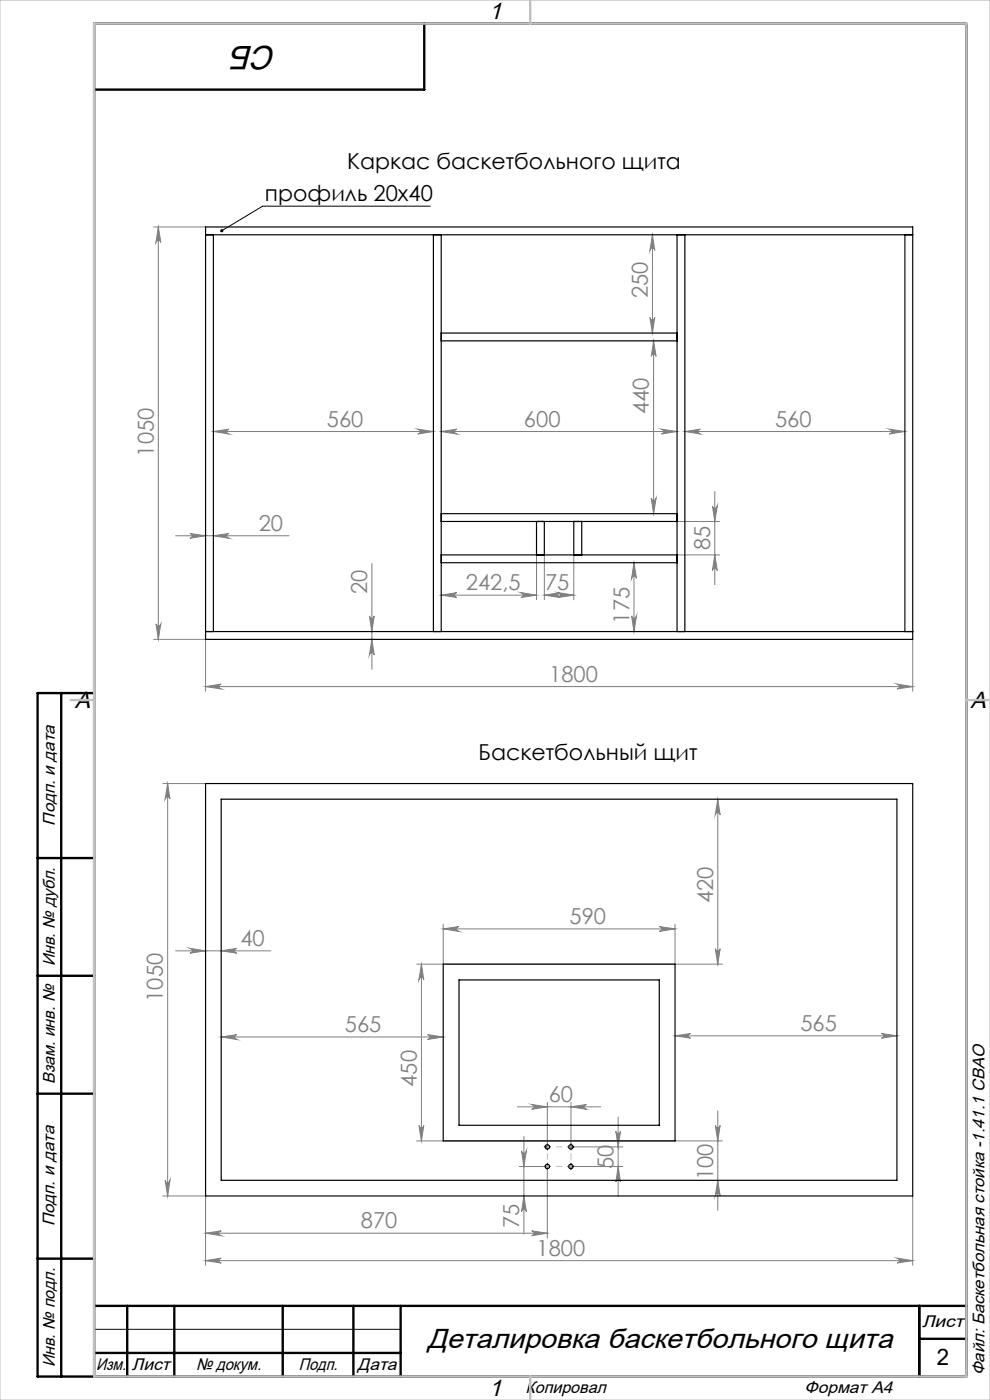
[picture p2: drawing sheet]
<svg xmlns="http://www.w3.org/2000/svg" width="210mm" height="297mm" viewBox="0 0 210 297" stroke-linecap="round" stroke-linejoin="round" font-family="sans-serif">
<g fill="none" stroke="#808080" stroke-width=".21">
<path d="M32.6 48.2h11M33.6 48.2l.5 3.2a.51 .51 0 0 0-.5-.4 .51 .51 0 0 0-.5 .4zM33.6 48.2v87.4M138.4 49.8v20.9M138.4 49.8l.5 3.3a.51 .51 0 0 0-.5-.5 .51 .51 0 0 0-.5 .5zM137.9 67.3a.51 .51 0 0 0 .5 .5 .51 .51 0 0 0 .5-.5l-.5 3.4zM138.6 72.3v36.7M138.6 72.3l.6 3.3a.51 .51 0 0 0-.5-.5 .51 .51 0 0 0-.6 .5zM45.3 91.5h46.6M45.3 91.5l3.3-.5a.51 .51 0 0 0-.5 .6 .51 .51 0 0 0 .5 .5zM88.6 91l3.3 .5-3.3 .6a.51 .51 0 0 0 .5-.5 .51 .51 0 0 0-.5-.6zM93.6 91.5h50"/>
<path d="M93.6 91.5l3.3-.5a.51 .51 0 0 0-.5 .6 .51 .51 0 0 0 .5 .5zM140.3 91l3.3 .5-3.3 .6a.51 .51 0 0 0 .5-.5 .51 .51 0 0 0-.5-.6zM145.3 91.5l3.3-.5a.51 .51 0 0 0-.5 .6 .51 .51 0 0 0 .5 .5zM145.3 91.5h46.6M188.6 91l3.3 .5-3.3 .6a.51 .51 0 0 0 .5-.5 .51 .51 0 0 0-.5-.6zM37.3 113.7h24M40.3 113.2l3.3 .5-3.3 .5a.51 .51 0 0 0 .5-.5 .51 .51 0 0 0-.5-.5zM45.3 113.7l3.3-.5a.51 .51 0 0 0-.5 .5 .51 .51 0 0 0 .5 .5zM78.9 119.6v22.4M113.8 117.7v9.5M115.5 117.7v9.5M121.7 117.7v9.5"/>
<path d="M134.5 119.4l.5 3.3a.51 .51 0 0 0-.5-.5 .51 .51 0 0 0-.5 .5zM134.5 119.4v14.6M138.1 105.7a.51 .51 0 0 0 .6 .5 .51 .51 0 0 0 .5-.5l-.6 3.3zM143.6 110.6h9M143.6 117.7h9M151.1 107.3a.51 .51 0 0 0 .5 .5 .51 .51 0 0 0 .6-.5l-.6 3.3zM151.6 117.7l.6 3.3a.51 .51 0 0 0-.6-.5 .51 .51 0 0 0-.5 .5zM151.6 104.3v19.8M32.6 135.6h11v11M33.1 132.4a.51 .51 0 0 0 .5 .4 .51 .51 0 0 0 .5-.4l-.5 3.2zM78.4 130.7a.51 .51 0 0 0 .5 .5 .51 .51 0 0 0 .5-.5l-.5 3.3zM78.9 135.6l.5 3.4a.51 .51 0 0 0-.5-.5 .51 .51 0 0 0-.5 .5z"/>
<path d="M93.6 126.3h20.2M93.6 126.3l3.3-.6a.51 .51 0 0 0-.5 .5 .51 .51 0 0 0 .5 .5zM110.5 125.7l3.3 .6-3.3 .4a.51 .51 0 0 0 .5-.5 .51 .51 0 0 0-.5-.5zM115.5 126.3h6.2M115.5 126.3l3.3-.6a.51 .51 0 0 0-.5 .5 .51 .51 0 0 0 .5 .5zM118.4 125.7l3.3 .6-3.3 .4a.51 .51 0 0 0 .5-.5 .51 .51 0 0 0-.5-.5zM134 130.7a.51 .51 0 0 0 .5 .5 .51 .51 0 0 0 .5-.5l-.5 3.3zM193.6 135.6v11M43.6 145.7h150M43.6 145.7l3.3-.6a.51 .51 0 0 0-.5 .5 .51 .51 0 0 0 .5 .6zM190.3 145.1l3.3 .6-3.3 .5a.51 .51 0 0 0 .5-.6 .51 .51 0 0 0-.5-.5zM34.5 166.2h9.1"/>
<path d="M35.6 166.2l.5 3.3a.51 .51 0 0 0-.6-.5 .51 .51 0 0 0-.5 .5zM35.6 166.2v87.5M152.3 169.5v35M152.3 169.5l.5 3.4a.51 .51 0 0 0-.6-.5 .51 .51 0 0 0-.5 .5zM94 197.1l3.3-.5a.51 .51 0 0 0-.5 .5 .51 .51 0 0 0 .5 .5zM94 196.1v8.4M94 197.1h49.2M139.9 196.6l3.3 .5-3.3 .5a.51 .51 0 0 0 .5-.5 .51 .51 0 0 0-.5-.5zM143.2 196.1v8.4M37.3 201.7h20.2M40.3 201.2l3.3 .5-3.3 .5a.51 .51 0 0 0 .5-.5 .51 .51 0 0 0-.5-.5zM46.9 220l3.3-.5a.51 .51 0 0 0-.4 .5 .51 .51 0 0 0 .4 .5z"/>
<path d="M46.9 201.7l3.3-.5a.51 .51 0 0 0-.4 .5 .51 .51 0 0 0 .4 .5zM46.9 220h47.1M88.4 204.5h64.8M89.4 204.5l.5 3.4a.51 .51 0 0 0-.5-.5 .51 .51 0 0 0-.5 .5zM89.4 204.5v37.5M90.7 219.5l3.3 .5-3.3 .5a.51 .51 0 0 0 .5-.5 .51 .51 0 0 0-.5-.5zM143.2 219.7h47.1M143.2 219.7l3.3-.5a.49 .49 0 0 0-.5 .5 .49 .49 0 0 0 .5 .5zM151.7 201.3a.51 .51 0 0 0 .5 .4 .51 .51 0 0 0 .6-.4l-.5 3.2zM187 219.2l3.3 .5-3.3 .5a.49 .49 0 0 0 .4-.5 .49 .49 0 0 0-.4-.5zM88.9 238.8a.51 .51 0 0 0 .5 .4 .51 .51 0 0 0 .5-.4l-.5 3.2zM109.7 234.8h17.8"/>
<path d="M112.8 234.3l3.3 .5-3.3 .5a.51 .51 0 0 0 .5-.5 .51 .51 0 0 0-.5-.5zM116.1 233.8v9.5M121.1 233.8v9.5h11M121.1 234.8l3.3-.5a.51 .51 0 0 0-.5 .5 .51 .51 0 0 0 .5 .5zM130.6 240a.49 .49 0 0 0 .5 .5 .49 .49 0 0 0 .5-.5l-.5 3.3zM131.1 237v16.8M151.7 238.8a.51 .51 0 0 0 .5 .4 .51 .51 0 0 0 .6-.4l-.5 3.2zM152.3 235.7v21M34.5 253.7h9.1v14.7M35 250.4a.51 .51 0 0 0 .5 .5 .51 .51 0 0 0 .6-.5l-.5 3.3zM88.4 242h64.8M110.1 247.5h6v15.1"/>
<path d="M110.6 244.2a.51 .51 0 0 0 .5 .5 .51 .51 0 0 0 .6-.5l-.6 3.3zM111.1 253.7l.6 3.3a.51 .51 0 0 0-.6-.5 .51 .51 0 0 0-.5 .5zM111.1 241.1v20.7M121.1 247.5h11M131.1 247.5l.5 3.3a.49 .49 0 0 0-.5-.5 .49 .49 0 0 0-.5 .5zM152.3 250.4l.5 3.3a.51 .51 0 0 0-.6-.5 .51 .51 0 0 0-.5 .5zM193.6 253.7v14.7M43.6 267.4h150M43.6 267.4l3.3-.5a.51 .51 0 0 0-.5 .5 .51 .51 0 0 0 .5 .5zM43.6 261.6l3.3-.5a.51 .51 0 0 0-.5 .5 .51 .51 0 0 0 .5 .5zM43.6 261.6h72.5M112.8 261.1l3.3 .5-3.3 .5a.51 .51 0 0 0 .5-.5 .51 .51 0 0 0-.5-.5z"/>
<path d="M190.3 266.9l3.3 .5-3.3 .5a.51 .51 0 0 0 .5-.5 .51 .51 0 0 0-.5-.5z"/>
</g>
<g fill="none" stroke="#000" stroke-width=".21" stroke-dasharray="15.2 1.3 1.3 1.3">
<path d="M115.7 243.3h-.3M115.7 247.4h-.3M116.1 242.9v-.3M116.1 243.7v.3M116.1 247v-.2M116.1 247.9v.2M116.5 243.3h.3M116.5 247.4h.3M120.7 247.4h-.3M120.7 243.3h-.3M121.1 247v-.2M121.1 247.9v.2"/>
<path d="M121.1 242.9v-.3M121.1 243.7v.3M121.5 247.4h.3M121.5 243.3h.3"/>
</g>
<path d="M91.3 43.7h-35.6l-8.7 5.3M115.9 247.5h.4M115.9 243.3h.4M116.1 243.1v.4M116.1 247.3v.4M120.9 247.5h.4M120.9 243.3h.4M121.1 243.1v.4M121.1 247.3v.4M20 282h65" fill="none" stroke="#000" stroke-width=".21"/>
<path d="M20 147v145" fill="none" stroke="#000" stroke-width=".25"/>
<g fill="none" stroke="#000" stroke-width=".5">
<path d="M90 5v14h-70M13 147v145M20 147h-12v145h197v-287h-185v287M8 182h12M8 207h12M8 232h12M8 267h12M20 277h185M27 277v15M37 277v15M60 277v15M75 277v15"/>
<path d="M85 277v15M195 277v15M20 287h65M195 284h10"/>
</g>
<path d="M116.1 243.3h5M116.1 247.4h5" fill="none" stroke="#c0c0c0" stroke-width=".21" stroke-dasharray="15.2 1.3 1.3 1.3" stroke-dashoffset="14.6"/>
<path d="M116.1 243.3v4.1M121.1 243.3v4.1" fill="none" stroke="#c0c0c0" stroke-width=".21" stroke-dasharray="15.2 1.3 1.3 1.3" stroke-dashoffset="15.1"/>
<path d="M0 0h210v297h-210z" fill="none" stroke="#c0c0c0" stroke-width=".21"/>
<path d="M20 5h185v287h-185zM112.5 0v5M15 148.5h5M205 148.5h5M112.5 292v5" fill="none" stroke="#c0c0c0" stroke-width=".5"/>
<path d="M46.8 48.7a.35 .35 0 0 1 .5 0 .35 .35 0 0 1-.1 .5 .35 .35 0 0 1-.5-.1l.3-.1-.3 .1z" fill="#000"/>
<g fill="#808080">
<path d="M112.8 261.1l3.3 .5-3.3 .5a.51 .51 0 0 0 .5-.5 .51 .51 0 0 0-.5-.5zM43.6 261.6l3.3-.5a.51 .51 0 0 0-.5 .5 .51 .51 0 0 0 .5 .5z"/>
<path d="M112.8 234.3l3.3 .5-3.3 .5a.51 .51 0 0 0 .5-.5 .51 .51 0 0 0-.5-.5zM121.1 234.8l3.3-.5a.51 .51 0 0 0-.5 .5 .51 .51 0 0 0 .5 .5z"/>
<path d="M130.6 240a.49 .49 0 0 0 .5 .5 .49 .49 0 0 0 .5-.5l-.5 3.3zM131.1 247.5l.5 3.3a.49 .49 0 0 0-.5-.5 .49 .49 0 0 0-.5 .5zM110.6 244.2a.51 .51 0 0 0 .5 .5 .51 .51 0 0 0 .6-.5l-.6 3.3zM111.1 253.7l.6 3.3a.51 .51 0 0 0-.6-.5 .51 .51 0 0 0-.5 .5z"/>
<path d="M110.5 125.7l3.3 .6-3.3 .4a.51 .51 0 0 0 .5-.5 .51 .51 0 0 0-.5-.5zM93.6 126.3l3.3-.6a.51 .51 0 0 0-.5 .5 .51 .51 0 0 0 .5 .5z"/>
<path d="M43.6 145.7l3.3-.6a.51 .51 0 0 0-.5 .5 .51 .51 0 0 0 .5 .6zM190.3 145.1l3.3 .6-3.3 .5a.51 .51 0 0 0 .5-.6 .51 .51 0 0 0-.5-.5zM45.3 91.5l3.3-.5a.51 .51 0 0 0-.5 .6 .51 .51 0 0 0 .5 .5zM88.6 91l3.3 .5-3.3 .6a.51 .51 0 0 0 .5-.5 .51 .51 0 0 0-.5-.6zM145.3 91.5l3.3-.5a.51 .51 0 0 0-.5 .6 .51 .51 0 0 0 .5 .5zM188.6 91l3.3 .5-3.3 .6a.51 .51 0 0 0 .5-.5 .51 .51 0 0 0-.5-.6zM93.6 91.5l3.3-.5a.51 .51 0 0 0-.5 .6 .51 .51 0 0 0 .5 .5zM140.3 91l3.3 .5-3.3 .6a.51 .51 0 0 0 .5-.5 .51 .51 0 0 0-.5-.6zM115.5 126.3l3.3-.6a.51 .51 0 0 0-.5 .5 .51 .51 0 0 0 .5 .5zM118.4 125.7l3.3 .6-3.3 .4a.51 .51 0 0 0 .5-.5 .51 .51 0 0 0-.5-.5zM40.3 113.2l3.3 .5-3.3 .5a.51 .51 0 0 0 .5-.5 .51 .51 0 0 0-.5-.5zM45.3 113.7l3.3-.5a.51 .51 0 0 0-.5 .5 .51 .51 0 0 0 .5 .5zM43.6 267.4l3.3-.5a.51 .51 0 0 0-.5 .5 .51 .51 0 0 0 .5 .5zM190.3 266.9l3.3 .5-3.3 .5a.51 .51 0 0 0 .5-.5 .51 .51 0 0 0-.5-.5z"/>
<path d="M143.2 219.7l3.3-.5a.49 .49 0 0 0-.5 .5 .49 .49 0 0 0 .5 .5zM187 219.2l3.3 .5-3.3 .5a.49 .49 0 0 0 .4-.5 .49 .49 0 0 0-.4-.5z"/>
<path d="M40.3 201.2l3.3 .5-3.3 .5a.51 .51 0 0 0 .5-.5 .51 .51 0 0 0-.5-.5zM46.9 201.7l3.3-.5a.51 .51 0 0 0-.4 .5 .51 .51 0 0 0 .4 .5z"/>
<path d="M46.9 220l3.3-.5a.51 .51 0 0 0-.4 .5 .51 .51 0 0 0 .4 .5zM90.7 219.5l3.3 .5-3.3 .5a.51 .51 0 0 0 .5-.5 .51 .51 0 0 0-.5-.5z"/>
<path d="M139.9 196.6l3.3 .5-3.3 .5a.51 .51 0 0 0 .5-.5 .51 .51 0 0 0-.5-.5zM94 197.1l3.3-.5a.51 .51 0 0 0-.5 .5 .51 .51 0 0 0 .5 .5z"/>
<path d="M138.1 105.7a.51 .51 0 0 0 .6 .5 .51 .51 0 0 0 .5-.5l-.6 3.3zM138.6 72.3l.6 3.3a.51 .51 0 0 0-.5-.5 .51 .51 0 0 0-.6 .5zM137.9 67.3a.51 .51 0 0 0 .5 .5 .51 .51 0 0 0 .5-.5l-.5 3.4zM138.4 49.8l.5 3.3a.51 .51 0 0 0-.5-.5 .51 .51 0 0 0-.5 .5zM78.9 135.6l.5 3.4a.51 .51 0 0 0-.5-.5 .51 .51 0 0 0-.5 .5zM78.4 130.7a.51 .51 0 0 0 .5 .5 .51 .51 0 0 0 .5-.5l-.5 3.3zM151.7 201.3a.51 .51 0 0 0 .5 .4 .51 .51 0 0 0 .6-.4l-.5 3.2zM152.3 169.5l.5 3.4a.51 .51 0 0 0-.6-.5 .51 .51 0 0 0-.5 .5z"/>
<path d="M33.6 48.2l.5 3.2a.51 .51 0 0 0-.5-.4 .51 .51 0 0 0-.5 .4zM33.1 132.4a.51 .51 0 0 0 .5 .4 .51 .51 0 0 0 .5-.4l-.5 3.2zM151.1 107.3a.51 .51 0 0 0 .5 .5 .51 .51 0 0 0 .6-.5l-.6 3.3zM151.6 117.7l.6 3.3a.51 .51 0 0 0-.6-.5 .51 .51 0 0 0-.5 .5zM134.5 119.4l.5 3.3a.51 .51 0 0 0-.5-.5 .51 .51 0 0 0-.5 .5zM134 130.7a.51 .51 0 0 0 .5 .5 .51 .51 0 0 0 .5-.5l-.5 3.3zM151.7 238.8a.51 .51 0 0 0 .5 .4 .51 .51 0 0 0 .6-.4l-.5 3.2zM152.3 250.4l.5 3.3a.51 .51 0 0 0-.6-.5 .51 .51 0 0 0-.5 .5zM89.4 204.5l.5 3.4a.51 .51 0 0 0-.5-.5 .51 .51 0 0 0-.5 .5zM88.9 238.8a.51 .51 0 0 0 .5 .4 .51 .51 0 0 0 .5-.4l-.5 3.2z"/>
<path d="M35.6 166.2l.5 3.3a.51 .51 0 0 0-.6-.5 .51 .51 0 0 0-.5 .5zM35 250.4a.51 .51 0 0 0 .5 .5 .51 .51 0 0 0 .6-.5l-.5 3.3z"/>
</g>
<g fill="none" stroke="#000" stroke-width=".25">
<path d="M43.6 49.8h150M43.6 48.2h150v87.4h-150zM45.3 49.8v84.2M91.9 49.8v84.2M93.6 49.8v84.2M143.6 49.8v84.2M145.3 49.8v84.2M191.9 49.8v84.2M93.6 70.7h50M93.6 72.3h50M93.6 117.7h50M93.6 110.6h50"/>
<path d="M93.6 119.4h50M93.6 109h50M113.8 110.6v7.1M115.5 110.6v7.1M121.7 110.6v7.1M123.4 110.6v7.1M43.6 134h150M43.6 166.2h150v87.5h-150zM46.9 169.5h143.4v80.9h-143.4zM94 204.5h49.2v37.5h-49.2zM97.4 207.9h42.4v30.8h-42.4z"/>
<circle cx="116.1" cy="243.3" r=".46"/>
<circle cx="116.1" cy="247.5" r=".46"/>
<circle cx="121.1" cy="243.3" r=".47"/>
<circle cx="121.1" cy="247.5" r=".47"/>
</g>
<text font-size="7.1" x="58.7" y="9.8" transform="rotate(-180 58.7 9.8)">СБ</text>
<text font-size="5.8" x="90.7" y="286.1">Деталировка баскетбольного щита</text>
<g font-size="5">
<text x="103.7" y="4.1">1</text>
<text x="15.9" y="150.1">A</text>
<text x="205.9" y="150.1">A</text>
<text x="103.7" y="296.1">1</text>
</g>
<text font-size="4.8" x="198.7" y="289.6">2</text>
<g font-size="4.7">
<text x="73.6" y="35.8">Каркас баскетбольного щита</text>
<text x="56.2" y="42.7">профиль 20х40</text>
<text x="101.5" y="161.1">Баскетбольный щит</text>
</g>
<g font-size="4.7" fill="#808080">
<text x="137.4" y="63.2" transform="rotate(-90 137.4 63.2)">250</text>
<text x="137.7" y="87.9" transform="rotate(-90 137.7 87.9)">440</text>
<text x="69.3" y="90.5">560</text>
<text x="111.2" y="90.5">600</text>
<text x="164.4" y="90.5">560</text>
<text x="32.6" y="96.9" transform="rotate(-90 32.6 96.9)">1050</text>
<text x="54.9" y="112.6">20</text>
<text x="150.6" y="116.7" transform="rotate(-90 150.6 116.7)">85</text>
<text x="98.8" y="125.2">242,5</text>
<text x="115.6" y="125.2">75</text>
<text x="77.9" y="126" transform="rotate(-90 77.9 126)">20</text>
<text x="133.5" y="132.3" transform="rotate(-90 133.5 132.3)">175</text>
<text x="116.5" y="144.6">1800</text>
<text x="151.3" y="191.7" transform="rotate(-90 151.3 191.7)">420</text>
<text x="120.8" y="196">590</text>
<text x="51" y="200.7">40</text>
<text x="34.5" y="212.5" transform="rotate(-90 34.5 212.5)">1050</text>
<text x="73.2" y="219">565</text>
<text x="169.8" y="218.7">565</text>
<text x="88.4" y="230.6" transform="rotate(-90 88.4 230.6)">450</text>
<text x="116.4" y="233.8">60</text>
<text x="130.1" y="248" transform="rotate(-90 130.1 248)">50</text>
<text x="151.3" y="250.4" transform="rotate(-90 151.3 250.4)">100</text>
<text x="76.5" y="260.6">870</text>
<text x="110.1" y="260.5" transform="rotate(-90 110.1 260.5)">75</text>
<text x="113.8" y="266.4">1800</text>
</g>
<g font-size="3.6">
<text x="11.6" y="175.1" transform="rotate(-90 11.6 175.1)">Подп. и дата</text>
<text x="11.6" y="205" transform="rotate(-90 11.6 205)">Инв. № дубл.</text>
<text x="11.6" y="230" transform="rotate(-90 11.6 230)">Взам. инв. №</text>
<text x="11.6" y="260.1" transform="rotate(-90 11.6 260.1)">Подп. и дата</text>
<text x="195.6" y="281.6">Лист</text>
<text x="11.6" y="290" transform="rotate(-90 11.6 290)">Инв. № подл.</text>
<text x="20.4" y="290.6">Изм.</text>
<text x="28" y="290.6">Лист</text>
<text x="41.6" y="290.6">№ докум.</text>
<text x="63.4" y="290.6">Подп.</text>
<text x="75.9" y="290.6">Дата</text>
<text x="208.9" y="291.8" transform="rotate(-90 208.9 291.8)">Файл: Баскетбольная стойка -1.41.1 СВАО</text>
<text x="111.5" y="295.6">Копировал</text>
<text x="170.7" y="295.6">Формат А4</text>
</g>
</svg>
